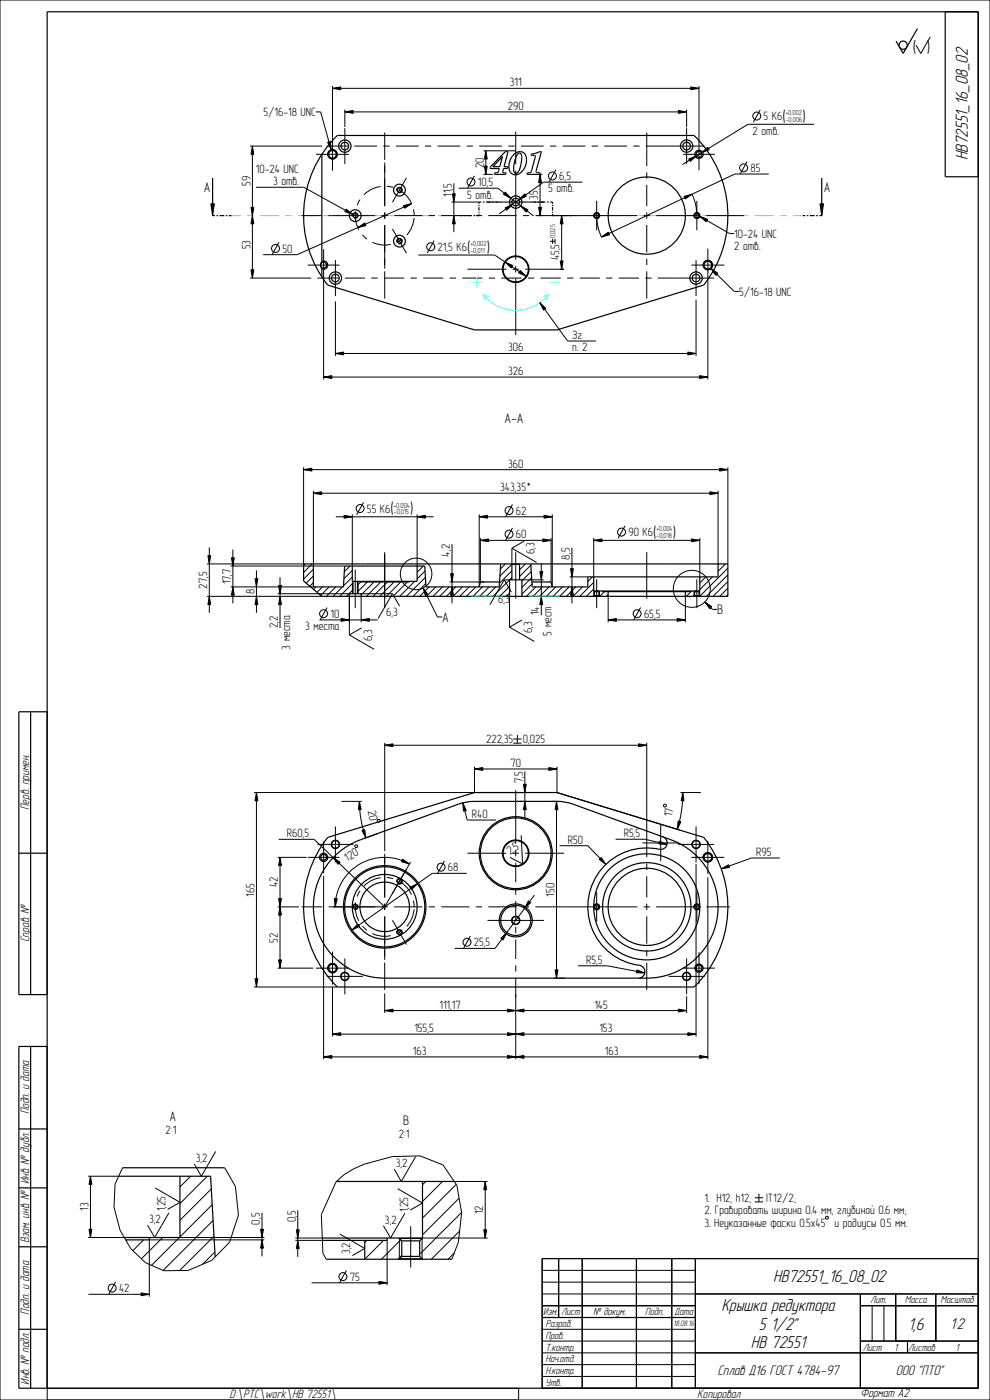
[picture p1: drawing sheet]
<svg xmlns="http://www.w3.org/2000/svg" width="420mm" height="594mm" viewBox="0 0 420 594" stroke-linecap="round" stroke-linejoin="round" font-family="sans-serif">
<g fill="#000">
<path d="M146.3 47.5l3.5-.6v1.2zM287.8 46.9l3.5 .6-3.5 .6zM107.1 62l.6 3.5h-1.2zM139 60.4l1.1-.4 .4 3.6zM205.5 70.5h1.2l-.6 3.5zM206.1 64l.6 3.5h-1.2zM229.1 74l.6 3.5h-1.2zM292.2 67.5l3.3-1.4-2.7 2.4zM297.6 64.8l2.7-2.3 .6 1zM89.4 86.5h1.5l-.7 5zM107.1 91.5l.6 3.5h-1.2zM106.5 88h1.2l-.6 3.5z"/>
<path d="M146.9 88.7l2.7 2.2-3.3-1.1zM151.8 96.6l2.9-2 .5 1.1zM171.2 87.3l3.4-.9-2.9 2zM191.9 82.2h1.2l-.6 3.5zM192.5 91.5l.6 3.5h-1.2zM214.3 81.5l2.4 2.6-3.1-1.7zM214.3 88.2l3.2-1.5-2.5 2.5zM222.6 82.3l.7 .9-3.2 1.6zM220.9 87.3l3.1 1.7-.7 1zM228.5 88h1.2l-.6 3.5zM238.3 91.5l.6 3.5h-1.2zM290.2 83.4l3.4-1-2.9 2z"/>
<path d="M296.8 91.8l3.4 1.2-.6 1.1zM347.9 86.5h1.5l-.8 5zM106.5 114.5h1.2l-.6 3.5zM214.3 111.2l3.3 1.5-.7 1zM220.7 114.8l2.5 2.4-3.2-1.4zM237.7 110.7h1.2l-.6 3.5zM255.2 100.6l2.9-2.1 .5 1.1zM301.6 114l3 2-.9 .8zM142.3 150l3.5-.6v1.2zM291.8 149.4l3.5 .6-3.5 .6zM128.8 199.3l3.5-.6v1.2zM305.3 198.7l3.5 .6-3.5 .6z"/>
<path d="M133 209.3l3.5-.6v1.2zM146 218.7l3.5 .6-3.5 .6zM177 219.3l3.5-.6v1.2zM203.3 219.3l3.5-.6v1.2zM230.8 218.7l3.5 .6-3.5 .6zM301.1 208.7l3.5 .6-3.5 .6zM88.2 235.8h1.2l-.6 3.5zM203.8 229.3l3.5-.6v1.2zM230.3 228.7l3.5 .6-3.5 .6zM251.9 229.3l3.5-.6v1.2zM293.4 228.7l3.5 .6-3.5 .6zM88.8 253l.6 3.5h-1.2z"/>
<path d="M98.8 249l.6 3.5h-1.2zM98.2 236.7h1.2l-.6 3.5zM108.8 253l.6 3.5h-1.2zM108.2 245.5h1.2l-.6 3.5zM118.2 248.4h1.2l-.6 3.5zM118.8 253l.6 3.5h-1.2zM191.8 249l.6 3.5h-1.2zM191.2 243.4h1.2l-.6 3.5zM229 242.5h1.2l-.6 3.5zM229.6 253l.6 3.5h-1.2zM242.6 249l.6 3.5h-1.2zM242 241.3h1.2l-.6 3.5z"/>
<path d="M144.7 262.4l3.5 .6-3.5 .6zM153.2 263l3.5-.6v1.2zM258 263l3.5-.6v1.2zM287.3 262.4l3.5 .6-3.5 .6zM108.8 336.3l.6 3.5h-1.2zM201.3 326.3l3.5-.6v1.2zM222.1 332.8h1.2l-.6 3.5zM232.8 325.7l3.5 .6-3.5 .6zM289.7 336.3l.5 3.5-1.2-.1zM152.5 340l.7 3.5h-1.2zM153.6 352.3l1.1-.3 .5 3.5zM196.3 340.6l1.5 3.3-1.2 .3z"/>
<path d="M222.7 340l.6 3.5h-1.2zM236.1 340l.6 3.5h-1.2zM279.7 356.9l3.3 1.4-3.6-.2zM287.7 348.3l1.1 .4-1.4 3.2zM118.8 363.8l.6 3.5h-1.2zM141.3 363.9l3 1.9-.8 .9zM170.8 364.5l2.9 2.1-3.4-1zM173.9 376.5l3.2-1.5-2.5 2.5zM254.2 364.7l.8-.9 2 3zM306 368.7l3.1-1.8 .4 1.1zM118.8 384.8l.6 3.5h-1.2zM118.2 381.3h1.2l-.6 3.5z"/>
<path d="M141.9 381.2l1.2 .1-.9 3.5zM149.3 394.6l2.5-2.5 .7 .9zM212.4 398.1l2.6-2.5-1.6 3.2zM224.2 382.2l.9 .7-2.5 2.5zM108.2 415.3h1.2l-.6 3.5zM118.2 407.3h1.2l-.6 3.5zM235.5 411.5h1.2l-.6 3.5zM270.2 411.6l3.3 1.2-3.5-.1zM141 438.8l3.5-.6v1.2zM163.2 428.8l3.5-.6v1.2zM215.3 428.2l3.5 .6-3.5 .6zM218.8 438.8l3.5-.6v1.2z"/>
<path d="M218.8 428.8l3.5-.6v1.2zM215.3 438.2l3.5 .6-3.5 .6zM287.8 428.2l3.5 .6-3.5 .6zM291.8 438.2l3.5 .6-3.5 .6zM137.3 448.4l3.5-.6v1.2zM215.3 447.8l3.5 .6-3.5 .6zM218.8 448.4l3.5-.6v1.2zM296.8 447.8l3.5 .6-3.5 .6zM38.4 499.1l.6 3.5h-1.2zM205.8 501.3l.6 3.5h-1.2zM37.8 521.6h1.2l-.6 3.5zM110.6 521.6h1.2l-.6 3.5z"/>
<path d="M111.2 526.1l.6 3.5h-1.2zM125.7 521.8h1.2l-.6 3.5zM126.3 526.3l.6 3.5h-1.2zM205.2 521.8h1.2l-.6 3.5zM59.8 548.6l3.5 .6-3.5 .6zM160.7 543.7l3.5 .6-3.5 .6z"/>
</g>
<g fill="none" stroke="#000" stroke-width=".42">
<path d="M0 0h420v594h-420zM134 47.5h2l4.5 16.1M146.3 47.5l3.5-.6v1.2zM146.3 46.5v7.4M146.3 47.5h145M287.8 46.9l3.5 .6-3.5 .6zM291.3 46.5v7.5M322.5 46.6l-2.9 5.3M345.3 52.7h-28l-27.8 17.1M106.1 62h30.5M107.1 62l.6 3.5h-1.2zM107.1 62v56"/>
<path d="M108.6 79.5h20.3l20.7 11.4M139 60.4l1.1-.4 .4 3.6zM139.1 66a1.98 1.98 0 0 1 1.8-2.5 1.98 1.98 0 0 1 2.1 2.2 1.98 1.98 0 0 1-2.5 1.7M192.5 77.8v20.7M194.6 79.8h16.6l15.2 11.8M201.3 74.6l-2.9 5.2M205.1 74h4M205.1 64h13.7M205.5 70.5h1.2l-.6 3.5zM206.1 64l.6 3.5h-1.2zM206.1 64v10M228.8 74h1.3"/>
<path d="M229.1 74l.6 3.5h-1.2zM229.1 74v17.5M235.8 72l-2.9 5.3M247.1 77.3h-16.5l-18.8 13.4M292.2 67.5l3.3-1.4-2.7 2.4zM297.6 64.8l2.7-2.3 .6 1zM316.9 68.6l-2.9 5.2M326.1 73.8h-14.4l-56.5 26.8a21.2 21.2 0 0 1-2.1-9.2M89.4 86.5h1.5l-.7 5zM106.5 88h1.2l-.6 3.5zM107.1 91.5l.6 3.5h-1.2zM146.9 88.7l2.7 2.2-3.3-1.1z"/>
<path d="M149.5 91.8a1.21 1.21 0 0 1 1.1-1.5 1.21 1.21 0 0 1 1.3 1.3 1.21 1.21 0 0 1-1.5 1M151.8 96.6l2.9-2 .5 1.1zM168.3 81a1.21 1.21 0 0 1 1.1-1.5 1.21 1.21 0 0 1 1.3 1.3 1.21 1.21 0 0 1-1.6 1M171.2 87.3l3.4-.9-2.9 2zM174.6 86.4l-48.5 21.7h-14.5M191.5 85.7h11.6M191.9 82.2h1.2l-.6 3.5zM192.5 91.5l.6 3.5h-1.2zM214.3 88.2l3.2-1.5-2.5 2.5zM214.3 81.5l2.4 2.6-3.1-1.7zM220.9 87.3l3.1 1.7-.7 1zM222.6 82.3l.7 .9-3.2 1.6z"/>
<path d="M228 91.5h2.1M228.5 88h1.2l-.6 3.5zM238.3 91.5l.6 3.5h-1.2zM238.3 91.5v22.7M252 91.8a1.21 1.21 0 0 1 1-1.5 1.21 1.21 0 0 1 1.3 1.3 1.21 1.21 0 0 1-1.5 1M290.2 83.4l3.4-1-2.9 2zM293.6 82.4a21.2 21.2 0 0 1 2 9.3M294.5 91.8a1.21 1.21 0 0 1 1-1.5 1.21 1.21 0 0 1 1.3 1.3 1.21 1.21 0 0 1-1.5 1M296.8 91.8l3.4 1.2-.6 1.1zM296.8 91.8l12.7 7.3h2M347.9 86.5h1.5l-.8 5zM106.1 118h25.9"/>
<path d="M106.5 114.5h1.2l-.6 3.5zM118.3 102.8l-2.9 5.3M168.3 102.6a1.21 1.21 0 0 1 1.1-1.5 1.21 1.21 0 0 1 1.3 1.3 1.21 1.21 0 0 1-1.6 1.1M177.5 108.2h32.4l13.3 9M184.2 102.1l-2.9 5.2M214.3 111.2l3.3 1.5-.7 1zM220.7 114.8l2.5 2.4-3.2-1.4zM233.4 102.4h2.1M234.4 101.3v2.1M235.5 101.3v2.1M237.5 114.2h1.8M237.7 110.7h1.2l-.6 3.5z"/>
<path d="M255.2 100.6l2.9-2.1 .5 1.1zM298.4 113a1.98 1.98 0 0 1 1.7-2.5 1.98 1.98 0 0 1 2.2 2.2 1.98 1.98 0 0 1-2.5 1.7M301.6 114l3 2-.9 .8zM301.6 114l9.9 9.7h2M142.3 127.9v23.1M295.3 127.1v23.9M142.3 150l3.5-.6v1.2zM142.3 150h153M291.8 149.4l3.5 .6-3.5 .6zM128.8 199.3l3.5-.6v1.2zM128.8 198.3v41h-41M128.8 199.3h180"/>
<path d="M305.3 198.7l3.5 .6-3.5 .6zM308.8 198.3v41M133 209.3l3.5-.6v1.2zM133 208.3v31M133 209.3h171.6M142.5 219.3h41.5M146 218.7l3.5 .6-3.5 .6zM149.5 218.3v21.9M154.2 213.1l-2.9 5.3M177 219.3l3.5-.6v1.2zM177 218.3v21.9M203.3 219.3l3.5-.6v1.2z"/>
<path d="M203.3 218.3v30.7M203.3 219.3h31M217.4 214l-2.9 5.3M230.8 218.7l3.5 .6-3.5 .6zM234.3 218.3v30.7M301.1 208.7l3.5 .6-3.5 .6zM304.6 208.3v31M88.2 235.8h1.2l-.6 3.5zM88.8 232.3v27.7M98.2 236.7h1.2l-.6 3.5zM98.8 233.2v22.8M129.6 239.3l-.8 .8"/>
<path d="M132.4 239.3l-3.6 3.6M191.8 230.9v25.1M203.8 229.3l3.5-.6v1.2zM203.8 228.3v18.6M203.8 229.3h30M214.4 239.3l-2.1 2.1M217.2 239.4l-5.1 5M217.4 224l-2.9 5.3M222.9 239.3l-2.5 2.5M225.2 239.8l-4.8 4.8M229.6 239v22M230.3 228.7l3.5 .6-3.5 .6z"/>
<path d="M233.8 228.3v18.6M242.6 232.4v23.6M251.9 229.3l3.5-.6v1.2zM251.9 228.3v16.5M251.9 229.3h45M265.1 223.1l-2.9 5.3M293.4 228.7l3.5 .6-3.5 .6zM296.9 228.3v16.5M304.9 239.3l-.3 .3M307.8 239.3l-3.2 3.1M87.8 253h48.7M88.8 253l.6 3.5h-1.2z"/>
<path d="M97.8 249h35.2M97.8 240.2h48.4M98.8 249l.6 3.5h-1.2zM108.2 245.5h1.2l-.6 3.5zM108.8 253l.6 3.5h-1.2zM108.8 242v18M117.8 251.9h30.4M118.2 248.4h1.2l-.6 3.5zM118.8 253l.6 3.5h-1.2zM118.8 244.9v21.5M133 241.5l-4.2 4.2M133 244.4l-3.1 3"/>
<path d="M133 247.2l-1.6 1.5M134 249l-1 1M136.8 249l-2.3 2.3M138.7 257.8l-2.9 5.2M139.6 249l-3.6 3.6M142.5 249l-4 4M145.3 249l-4 4M148.2 253v11M148.5 240.2l-2.4 2.4M149.5 242l-3.6 3.6M149.5 244.8l-3.8 3.8M149.5 246.7v5.2"/>
<path d="M149.8 247.4l-5.7 5.6M149.8 250.2l-2.9 2.8M151.9 246.7v5.2M153 246.9l-1.3 1.4M153.2 253v11M155.9 246.9l-4.2 4.2M158.7 246.9l-5.5 5.5M161.5 246.9l-6.1 6.1M164.4 246.9l-6.1 6.1M167.2 246.9l-6.1 6.1M170 246.9l-6.1 6.1M172.8 246.9l-6.1 6.1"/>
<path d="M175.9 246.7l-6.3 6.3M179.6 240.2l-2.6 2.6M180.3 242.3l-3.3 3.3M180.5 244.9l-8.1 8.1M180.6 247.6l-5.4 5.4M182.1 249l-4 4M184.9 249l-4 4M187.7 249l-4 4M190.5 249l-4 4M190.8 246.9h14.6M191.2 243.4h1.2l-.6 3.5zM191.8 249l.6 3.5h-1.2z"/>
<path d="M193.4 249l-4 4M196.2 249l-4 4M199 249l-4 4M201.9 249l-4 4M204.7 249l-4 4M207.5 249l-4 4M210.3 249l-4 4M216.2 248.8l-4.2 4.2M216.2 251.7l-1.4 1.3M217.2 242.2l-5.3 5.3M217.2 245l-8 8M221.4 246h9.2"/>
<path d="M225.4 242.5l-4 3.9M225.5 245.1l-4.1 4.2M225.7 247.8l-4.3 4.3M227.3 249l-4 4M229 242.5h1.2l-.6 3.5zM229.6 253l.6 3.5h-1.2zM230.1 249l-4 4M233 249l-4 4M235.8 249l-4 4M238.6 249l-4 4M241.5 249l-4 4M241.6 244.8h7.8"/>
<path d="M242 241.3h1.2l-.6 3.5zM242.6 249l.6 3.5h-1.2zM244.3 249l-4 4M247.1 249l-4 4M251.4 244.8l-2 1.9M251.9 247.1l-6 5.9M251.9 249.9l-3.1 3.1M251.9 250.8v2.2M252.2 252.4l-.6 .6M254.3 250.8v2.2M256.4 251l-2 2M258 252.3l-.7 .7"/>
<path d="M258 253v11M271.8 257.8l-3 5.2M290.8 253v11M293.4 250.8l-2.2 2.2M294.4 250.8v2.2M294.7 252.4l-.7 .6M299.4 244.8l-2.5 2.5M302.3 244.8l-5.4 5.4M308.8 241.1l-11.9 11.9-.1-2.2M308.8 243.9l-9.1 9.1M308.8 246.7l-6.3 6.3M308.8 249.6l-3.5 3.4"/>
<path d="M308.8 252.4l-.6 .6M135.5 263h24.7M144.7 262.4l3.5 .6-3.5 .6zM153.2 263l3.5-.6v1.2zM258 263l3.5-.6v1.2zM258 263h32.8M287.3 262.4l3.5 .6-3.5 .6zM107.8 336.3h115.9M108.8 336.3l.6 3.5h-1.2zM108.8 336.3v82.5M201.3 326.3l3.5-.6v1.2zM201.3 325.3v11"/>
<path d="M201.3 326.3h35M222.1 332.8h1.2l-.6 3.5zM222.7 327.3v19.7M232.8 325.7l3.5 .6-3.5 .6zM236.3 325.3v11l52 15.9M288.7 336.3h8.7M289.7 336.3l.5 3.5-1.2-.1zM289.7 336.3l-.6 7.9-1.7 7.7M118.2 356.1h15l30 28.7M144.9 340h8.6M150.6 358.7l.9-.2 .2 .9-.9 .2zM152.5 340l.7 3.5h-1.2z"/>
<path d="M152.5 340l.7 7.9 2 7.6M153.6 352.3l1.1-.3 .5 3.5zM160.2 347.7l1 .2-.2 .9-.9-.2zM160.5 353.6l-6.2 2.2M196.3 340.6l1.5 3.3-1.2 .3zM196.3 340.6l1.9 7.3h12.3M219.5 340h4.2M222.7 340l.6 3.5h-1.2zM234.2 340h2.9M236.1 340l.6 3.5h-1.2zM236.1 340v75M237.4 358.8h12l7.6 8"/>
<path d="M261.2 356.1h12.5l9.3 2.2M279.7 356.9l3.3 1.4-3.6-.2zM281.5 341.4l1-.1 .1 .9-.9 .1zM287.7 348.3l1.1 .4-1.4 3.2zM117.8 363.8h12.2M118.8 363.8l.6 3.5h-1.2zM118.8 363.8v47M137.3 371.6v77.8M141.3 363.9l3 1.9-.8 .9zM168.3 374.3a1.21 1.21 0 0 1 1.1-1.6 1.21 1.21 0 0 1 1.3 1.3 1.21 1.21 0 0 1-1.6 1.1M170.8 364.5l2.9 2.1-3.4-1zM173.7 366.6a21 21 0 0 0-31.5 18.2"/>
<path d="M173.9 376.5l3.2-1.5-2.5 2.5zM174.2 365.7l-10.9 19M188.6 365.3l-2.9 5.2M198 370.5h-14.6l-34.1 24.1M226.7 379.8l-16.7 22.6h-17.1M254.2 364.7l.8-.9 2 3zM295.3 366.5v73.3M298.4 364.3a1.98 1.98 0 0 1 1.7-2.5 1.98 1.98 0 0 1 2.2 2.1 1.98 1.98 0 0 1-2.5 1.8M300.3 372.2v77.2M306 368.7l3.1-1.8 .4 1.1zM330.8 364h-12l-12.8 4.7M117.8 384.8h9"/>
<path d="M118.2 381.3h1.2l-.6 3.5zM118.8 384.8l.6 3.5h-1.2zM141.2 384.8h21.9M141.9 381.2l1.2 .1-.9 3.5zM149.3 394.6l2.5-2.5 .7 .9zM149.5 385.1a1.21 1.21 0 0 1 1.1-1.5 1.21 1.21 0 0 1 1.3 1.3 1.21 1.21 0 0 1-1.5 1M168.3 395.9a1.21 1.21 0 0 1 1.1-1.5 1.21 1.21 0 0 1 1.3 1.3 1.21 1.21 0 0 1-1.6 1.1M199.6 397.1l-2.9 5.3M212.4 398.1l2.6-2.5-1.6 3.2zM224.2 382.2l.9 .7-2.5 2.5zM252 385.1a1.21 1.21 0 0 1 1-1.5 1.21 1.21 0 0 1 1.3 1.3 1.21 1.21 0 0 1-1.5 1M294.5 385.1a1.21 1.21 0 0 1 1-1.5 1.21 1.21 0 0 1 1.3 1.3 1.21 1.21 0 0 1-1.5 1"/>
<path d="M107.8 418.8h35.3M108.2 415.3h1.2l-.6 3.5zM117.8 410.8h15.1M118.2 407.3h1.2l-.6 3.5zM139.1 411.3a1.98 1.98 0 0 1 1.8-2.5 1.98 1.98 0 0 1 2.1 2.1 1.98 1.98 0 0 1-2.5 1.8M141 418.8v21M235.1 415h4.5M235.5 411.5h1.2l-.6 3.5zM245.2 409.8h12.5l15.8 3M270.2 411.6l3.3 1.2-3.5-.1zM141 438.8l3.5-.6v1.2zM141 438.8h154.3"/>
<path d="M163.2 428.8l3.5-.6v1.2zM163.2 421.5v8.3M163.2 428.8h128.1M215.3 428.2l3.5 .6-3.5 .6zM215.3 438.2l3.5 .6-3.5 .6zM218.8 438.8l3.5-.6v1.2zM218.8 428.8l3.5-.6v1.2zM218.8 421.8v27.6M287.8 428.2l3.5 .6-3.5 .6zM291.3 422.7v7.1M291.8 438.2l3.5 .6-3.5 .6zM137.3 448.4l3.5-.6v1.2z"/>
<path d="M137.3 448.4h163M215.3 447.8l3.5 .6-3.5 .6zM218.8 448.4l3.5-.6v1.2zM296.8 447.8l3.5 .6-3.5 .6zM37.4 499.1h12.9M38.4 499.1l.6 3.5h-1.2zM38.4 499.1v26M52 495.5l-3.2 6.9-.4 9.7 2.5 9.9 4.6 7.8 6.3 6 7.7 3.4 10.4-.2 9.9-4.2 7.6-7.7 3.8-11.5-1.3-12.2-4.6-7.9M80.9 499.1l-4.6 4.5M87.9 499.1l-11.6 11.6M89.6 504.4l-13.3 13.3M90 511.1l-13.7 13.7"/>
<path d="M90.4 517.8l-21.2 21.2M111.2 514.6v18.5M126.3 513.5v19.8M180.7 501.3l-1.5 1.4M187.7 501.3l-8.5 8.5M192.7 501.3h14.1M193.6 502.5l-14.4 14.3M194.8 508.4l-15.6 15.5M195.8 514.4l-17.8 17.8M205.8 501.3l.6 3.5h-1.2zM205.8 501.3v24M37.4 525.1h15.3"/>
<path d="M37.8 521.6h1.2l-.6 3.5zM53.9 526.1l-.4 .3M60.9 526.1l-4.5 4.5M69 525.1l-9 9M76.1 525.1l-11.8 11.8M76.3 525.1h35.9M90.8 524.5l-14.6 14.6M91.2 531.2l-5.3 5.2M110.6 521.6h1.2l-.6 3.5zM111.2 526.1l.6 3.5h-1.2zM112.2 526.1h-48.9v24.1M125.3 526.3h11.5"/>
<path d="M125.3 525.3h11.4M125.7 521.8h1.2l-.6 3.5zM126.3 526.3l.6 3.5h-1.2zM138.4 534.3l-1.4-2.6-.7-16.4 6.2-13.8 3.5-3.1 4-2.5 4.6-2 11.8-3.2 11.8-.3 9.7 3.9 5.9 8.6 2 11.6-1.3 12.5-2.8 7.3M146.9 539l-2.9 5.3M155.7 526.3l-1 .9M162.7 526.3l-8 8M164.2 526.3v19M169.4 525.5v8.6M170 526.1l-8.2 8.2M170.4 532.7l-1.5 1.6M179.1 525.5v8.6"/>
<path d="M179.2 525.3h27.6M192.7 531.7l-2.6 2.6M195 522.3l-12 12M205.2 521.8h1.2l-.6 3.5zM230 534h185v55h-185zM230 539h65M237 534v25M247 534v55M270 534v55M285 534v55M295 534v55M37.5 549.2h25.8"/>
<path d="M49 543.9l-2.9 5.3M59.8 548.6l3.5 .6-3.5 .6zM132.2 544.3h32M160.7 543.7l3.5 .6-3.5 .6zM230 544h65M230 549h185M230 554h65M230 559h65M365 554h50M365 549v40M370 554v15M375 554v15"/>
<path d="M380 549v20M397 549v20M230 564h65M230 569h65M230 574h185M230 579h65M365 569h50M385 569v5M230 584h65"/>
<circle cx="321" cy="49.2" r="1.72"/>
<circle cx="199.8" cy="77.2" r="1.72"/>
<circle cx="234.3" cy="74.7" r="1.72"/>
<circle cx="315.4" cy="71.2" r="1.72"/>
<circle cx="116.9" cy="105.4" r="1.72"/>
<circle cx="182.7" cy="104.7" r="1.72"/>
<circle cx="152.7" cy="215.8" r="1.72"/>
<circle cx="215.9" cy="216.6" r="1.72"/>
<circle cx="215.9" cy="226.6" r="1.72"/>
<circle cx="263.6" cy="225.8" r="1.72"/>
<circle cx="176.5" cy="243.5" r="6.7"/>
<circle cx="293.5" cy="249.8" r="7.8"/>
<circle cx="137.3" cy="260.4" r="1.72"/>
<circle cx="270.3" cy="260.4" r="1.72"/>
<circle cx="187.1" cy="367.9" r="1.72"/>
<circle cx="198.1" cy="399.8" r="1.72"/>
<circle cx="47.5" cy="546.5" r="1.72"/>
<circle cx="145.5" cy="541.7" r="1.72"/>
</g>
<g fill="none" stroke="#000" stroke-width=".51">
<path d="M401 5v70h14M143.1 57.5a47.5 47.5 0 0 0-4.1 63.4M90.2 75.5v16h1M136.5 65.5v45.4M213.2 66.4l-1.2 4.3h-2.9zM214.7 73.4h.1M215.5 70.7h-1.7l1.7-6.3-.9-.1-6.7 6.6 .2 .6h3.7l-.5 1.5-1.4 .3-.1 .7h4.6l.3-.6M215.5 70.7v.1M215.5 70.8l-.2 .7h-1.7l-.3 1.1a.6 .6 0 0 0 .2 .7 .6 .6 0 0 0 .8 0l.4 .1M218.1 65.5a3 3 0 0 1 3.8-.9 3 3 0 0 1 1.5 3.6 5.5 5.5 0 0 1-5.5 5.9 4.5 4.5 0 0 1-1.4-6.4zM219.7 65.3a1.08 1.08 0 0 1 1.4-.1 1.08 1.08 0 0 1 .3 1.4l-.4 3.2a3.8 3.8 0 0 1-2.1 3.7 1.53 1.53 0 0 1-1-2.2l.1-1.2a9.9 9.9 0 0 1 1.7-4.8zM223.5 73.9l.1 .1"/>
<path d="M229.1 73.4l-1.4-.2-.3-.5 2.1-8.4-4 1-.1 .6 1.5 .1 .1 .7-1.7 6.2-.3 .3-1.3 .1-.2 .6M229.1 73.4h.1M229.1 73.4l-.2 .6h-5.3M348.6 75.5v16h-1M91.9 91.5h.6M93.2 91.5h2M95.9 91.5h.6M97.2 91.5h1M195.2 91.5h1M196.9 91.5h.6M198.2 91.5h2M200.9 91.5h.6"/>
<path d="M203.2 90.8v.7h-1M203.2 86.9v.5M203.2 87.9v1.4M203.2 89.8v.5M204.2 85.7h-1v.7M204.9 85.7h.6M206.2 85.7h2M208.9 85.7h.6M210.2 85.7h1M226.4 85.7h1M228.1 85.7h.6M229.4 85.7h2"/>
<path d="M232.1 85.7h.6M233.4 85.7h1v.7M234.4 90.8v.7h1M234.4 86.9v.5M234.4 87.9v1.4M234.4 89.8v.5M236.1 91.5h.6M237.4 91.5h2M239.4 91.5h.1M240.1 91.5h.6M241.4 91.5h1M340.6 91.5h1"/>
<path d="M342.3 91.5h.6M343.6 91.5h2M346.3 91.5h.6M136.5 110.9a1.75 1.75 0 0 1 2.5 1.6 1.75 1.75 0 0 1-2.5 1.6M136.5 110.9l-.5 1.6 .5 1.6M136.5 114.1v3.4M133 239.3v9.7h12.7l.5-8.8h34l.5 8.8h31.1l.6-9.7h12.8l.6 9.7h23.6v-4.2h55.2v-5.5M152.9 239.3h-24.1v7.2l7.7 6.5h172.3v-13.7h-24.1M217 239.3l.2 .1M217.2 239.4v6.6M217.2 239.4h3.2M220.4 239.4v6.6"/>
<path d="M220.5 239.3l-.1 .1M148.2 253v-1.1h5v1.1M149.5 240.2v6.5h27.5v-6.5M149.8 246.7v5.2M151.7 246.7v5.2M152.7 246.7v.2h21v-.2M203.8 246.9l-.5 2.1M216.2 253v-7h5.2v7M233.8 246.9l.5 2.1M251.9 250.8h45M251.9 250.8l.3 .3M251.9 244.8v6"/>
<path d="M251.9 253h2.4M251.9 250.8h2.4M252.2 252.7h1.9M252.2 251.1h1.9M252.2 252.7l-.3 .3M252.2 251.1v1.6M254.1 252.7l.3 .3M254.1 251.1v1.6M254.4 250.8l-.3 .3M255.6 250.8v.2h37.5v-.2M258 251v2M290.8 251v2"/>
<path d="M294.4 250.8l.3 .3M294.4 253h2.4M294.4 250.8h2.4M294.7 252.7h1.9M294.7 251.1h1.9M294.7 252.7l-.3 .3M294.7 251.1v1.6M296.6 252.7l.3 .3M296.6 251.1v1.6M296.9 250.8l-.3 .3M296.9 244.8v6M13 302v120"/>
<path d="M20 302h-12v120h12M8 362h12M13 444v145M20 444h-12v145h407v-584h-395v584M8 479h12M50.3 499.1h39l2 34.2M52 495.5h43.3M76.3 499.1v26h-23.6M8 504h12M142.8 501.3h49.9M179.2 501.3v24M8 529h12"/>
<path d="M63.3 525.1v1h-10M136.7 525.3h42.5M138.4 534.3h53.3M154.7 526.3v8M164.2 525.3v1h-27.4M169.2 525.3l1.2 1.2M169.4 534.1h9.7M169.4 525.5h9.7M170.4 533.1h7.6M170.4 526.5h7.6M170.4 526.5v6.6M170.4 533.1l-1.2 1.2"/>
<path d="M178 533.1l1.2 1.2M178 526.5v6.6M179.2 525.3l-1.2 1.2M237 534v25M247 534v55M270 534v55M285 534v55M295 534v55M415 534h-185v55M230 554h65M230 559h65M295 549h120"/>
<path d="M365 554h50M365 549v40M380 549v20M397 549v20M8 564h12M295 574h120M365 569h50M385 569v5"/>
<circle cx="218.8" cy="85.7" r="2.63"/>
<circle cx="218.8" cy="85.7" r="1.63"/>
<circle cx="274.4" cy="91.5" r="16.4"/>
<circle cx="218.8" cy="114.2" r="5.6"/>
<circle cx="218.8" cy="114.2" r="5.4"/>
<circle cx="218.8" cy="362" r="5.6"/>
<circle cx="218.8" cy="362" r="5.4"/>
<circle cx="218.8" cy="390.5" r="1.75"/>
<circle cx="218.8" cy="390.5" r="1.63"/>
<circle cx="274.4" cy="384.8" r="22.5"/>
<circle cx="274.4" cy="384.8" r="18.8"/>
<circle cx="274.4" cy="384.8" r="16.4"/>
</g>
<g fill="none" stroke="#b5b5b5" stroke-width=".42">
<path d="M98.2 91.5h4M104.9 91.5h2.7M110.3 91.5h8.1M121.1 91.5h2.7M126.5 91.5h8.1M137.3 91.5h2.7M142.6 91.5h8.1M153.4 91.5h2.7M158.8 91.5h8.1M169.6 91.5h2.7M175 91.5h8.1M185.8 91.5h2.7"/>
<path d="M191.1 91.5h4.1M211.2 85.7h1.9M214.4 85.7h1.2M216.9 85.7h3.8M222 85.7h1.2M224.5 85.7h1.9M242.4 91.5h4.1M249.2 91.5h2.8M254.7 91.5h8.2M265.6 91.5h2.7M271 91.5h8.2M282 91.5h2.7"/>
<path d="M287.4 91.5h8.2M298.3 91.5h2.8M303.8 91.5h8.2M314.7 91.5h2.7M320.2 91.5h8.1M331.1 91.5h2.7M336.5 91.5h4.1"/>
</g>
<!-- layer: AXES -->
<g fill="none" stroke="#000" stroke-width=".42">
<path d="M141 58.5v14M146.3 54.4v15.2M163.2 56.2v11.6M218.8 55.9v13.8M274.4 56.2v14.3M291.3 54.4v15.2M296.5 58.7v13.5M134 65.5h14M138.7 62h8.9M150.3 62h9.7M162.6 62h2.7M163.2 69v18.5"/>
<path d="M168 62h9.6M172.4 75.5l-5.9 10.3M180.3 62h2.7M185.7 62h9.6M198 62h2.7M203.3 62h9.7M215.7 62h2.6M218.8 72.4v37.8M221 62h9.6M233.3 62h2.7M238.7 62h9.6M251 62h2.7"/>
<path d="M256.3 62h9.7M268.7 62h2.6M274 62h24.9M274.4 73.1v2.7M274.4 78.5v9M289.8 65.5h13.5M128 91.5h8.7M139.4 91.5h19.8M161.9 91.5h2.6M163.2 90.1v2.7M163.2 95.5v18.5M166.5 97.2l5.9 10.3"/>
<path d="M167.2 91.5h12M181.9 91.5h2.6M187.2 91.5h12M201.8 91.5h2.7M206.8 85.7h24M207.2 91.5h11.9M221.8 91.5h2.7M227.2 91.5h43.2M253.1 85.2v12.5M273 91.5h2.7M274.4 90.1v2.7M274.4 95.5v11.6"/>
<path d="M278.4 91.5h18.6M295.6 85.2v12.5M299.6 91.5h16M130.5 112.5h13.5M134.7 118h8.9M137.3 105.7v13.5M142.3 110.4v15.2M146.3 118h8.6M157.6 118h2.6M162.9 118h8.6M163.2 115.1v11.6M174.2 118h2.6"/>
<path d="M179.5 118h8.6M190.8 118h2.6M196.1 118h8.6M198.3 114.2h16.5M207.4 118h2.6M212.7 118h8.6M217.5 114.2h2.6M218.8 112.9v2.7M218.8 118.2v24M222.8 114.2h16.5M223.9 118h2.7M229.3 118h8.6"/>
<path d="M240.5 118h2.7M245.9 118h8.6M257.1 118h2.7M262.5 118h8.6M273.7 118h2.7M274.4 109.8v2.6M274.4 115.1v11.6M279.1 118h23.8M293.3 112.5h14M295.3 110.4v15.2M300.3 105.5v14M163.2 234.3v23.7"/>
<path d="M218.8 234.3v19.7M274.4 234.3v19.7M150.7 241.7v16.3M253.1 245.8v12.2M295.6 245.8v12.2M218.8 335.3v22.7M134.7 358.3h15.2M137.3 357v13.5M142.3 350.6v15.3M163.2 349.5v11.6M272.5 357.7h15.5M274.4 349.5v14.2"/>
<path d="M280.3 349.9v15.5M287.7 358.3h15.2M295.3 350.6v15.3M300.3 356.8v14M130.5 363.8h13.5M163.2 362.3v18.5M172.4 368.8l-5.9 10.3M198.3 362h16.5M217.5 362h2.6M218.8 360.7v2.7M218.8 366v8.3M218.8 377v2.6"/>
<path d="M222.8 362h16.5M253.1 378.5v12.5M274.4 366.4v2.7M274.4 371.8v9M293.3 363.8h14M295.6 378.5v12.5M128 384.8h8.7M139.4 384.8h19.8M161.9 384.8h2.6M163.2 383.4v2.7M163.2 388.8v18.5M166.5 390.4l5.9 10.3"/>
<path d="M167.2 384.8h12M181.9 384.8h2.6M187.2 384.8h12M201.8 384.8h2.7M206.8 390.5h24M207.2 384.8h11.9M218.8 382.3v8.3M218.8 393.2v2.7M218.8 398.6v8.3M221.8 384.8h2.7M227.2 384.8h43.2M273 384.8h2.7"/>
<path d="M274.4 383.4v2.7M274.4 388.8v11.6M278.4 384.8h18.6M299.6 384.8h10M134 410.8h14M138.7 414.3h15.2M141 403.8v14M146.3 406.6v15.3M163.2 408.4v11.6M218.8 409.5v2.7M218.8 414.9v8.2M274.4 403.1v2.6"/>
<path d="M274.4 408.4v11.6M283.7 414.3h15.2M289.8 410.8h13.5M291.3 406.6v15.3M296.5 404v13.5M174.2 520.3v17.5"/>
</g>
<g fill="none" stroke="#000" stroke-width=".51">
<path d="M143.1 57.5h151.4a47.5 47.5 0 0 1 4 63.4l-62.2 19.1h-35l-62.3-19.1M152.9 239.3h59.5M225.2 239.3h59.5M203.8 246.9h8.1M225.7 246.9h8.1M139 355.3l62.3-19h35l62.2 19a47.5 47.5 0 0 1-4 63.5h-151.4a47.5 47.5 0 0 1-4.1-63.5zM281.2 355.1a2.75 2.75 0 0 1 1.7 3.3 2.75 2.75 0 0 1-3.2 1.9 25 25 0 0 0-30 20.5 25 25 0 0 0 22.1 28.9 2.75 2.75 0 0 1 1.8 2.9 2.75 2.75 0 0 1-2.4 2.4M142.5 362.7l4.8-3.7 5.6-2.7 41.5-15.1 2.5-.7 3.5-.5h36l3.4 .3 3.4 .9 41.5 15.1a30.2 30.2 0 0 1 19.5 33.7 30.2 30.2 0 0 1-29.8 25h-111.2a30.3 30.3 0 0 1-28.1-19.1 30.3 30.3 0 0 1 7.4-33.2z"/>
<circle cx="141" cy="65.5" r="2"/>
<circle cx="141" cy="65.5" r="1.63"/>
<circle cx="146.3" cy="62" r="2.63"/>
<circle cx="146.3" cy="62" r="1.63"/>
<circle cx="291.3" cy="62" r="2.63"/>
<circle cx="291.3" cy="62" r="1.63"/>
<circle cx="296.5" cy="65.5" r="1.75"/>
<circle cx="296.5" cy="65.5" r="1.25"/>
<circle cx="150.7" cy="91.5" r="2.5"/>
<circle cx="150.7" cy="91.5" r=".95"/>
<circle cx="169.5" cy="80.7" r="2.5"/>
<circle cx="169.5" cy="80.7" r=".95"/>
<circle cx="253.1" cy="91.5" r="1.25"/>
<circle cx="253.1" cy="91.5" r=".95"/>
<circle cx="295.6" cy="91.5" r="1.25"/>
<circle cx="295.6" cy="91.5" r=".95"/>
<circle cx="137.3" cy="112.5" r="1.25"/>
<circle cx="142.3" cy="118" r="2.63"/>
<circle cx="142.3" cy="118" r="1.63"/>
<circle cx="169.5" cy="102.3" r="2.5"/>
<circle cx="169.5" cy="102.3" r=".95"/>
<circle cx="295.3" cy="118" r="2.63"/>
<circle cx="295.3" cy="118" r="1.63"/>
<circle cx="300.3" cy="112.5" r="2"/>
<circle cx="300.3" cy="112.5" r="1.63"/>
<circle cx="142.3" cy="358.3" r="1.75"/>
<circle cx="142.3" cy="358.3" r="1.63"/>
<circle cx="295.3" cy="358.3" r="1.75"/>
<circle cx="295.3" cy="358.3" r="1.63"/>
<circle cx="137.3" cy="363.8" r="1.75"/>
<circle cx="137.3" cy="363.8" r="1.25"/>
<circle cx="169.5" cy="373.9" r=".95"/>
<circle cx="218.8" cy="362" r="15.5"/>
<circle cx="218.8" cy="362" r="15"/>
<circle cx="300.3" cy="363.8" r="2"/>
<circle cx="300.3" cy="363.8" r="1.63"/>
<circle cx="150.7" cy="384.8" r=".95"/>
<circle cx="163.2" cy="384.8" r="17.5"/>
<circle cx="163.2" cy="384.8" r="17"/>
<circle cx="163.2" cy="384.8" r="13.8"/>
<circle cx="163.2" cy="384.8" r="10.5"/>
<circle cx="169.5" cy="395.6" r=".95"/>
<circle cx="218.8" cy="390.5" r="7"/>
<circle cx="218.8" cy="390.5" r="6.4"/>
<circle cx="253.1" cy="384.8" r="1.25"/>
<circle cx="253.1" cy="384.8" r=".95"/>
<circle cx="295.6" cy="384.8" r="1.25"/>
<circle cx="295.6" cy="384.8" r=".95"/>
<circle cx="141" cy="410.8" r="2"/>
<circle cx="141" cy="410.8" r="1.63"/>
<circle cx="146.3" cy="414.3" r="1.75"/>
<circle cx="146.3" cy="414.3" r="1.63"/>
<circle cx="291.3" cy="414.3" r="1.75"/>
<circle cx="291.3" cy="414.3" r="1.63"/>
<circle cx="296.5" cy="410.8" r="1.75"/>
<circle cx="296.5" cy="410.8" r="1.25"/>
</g>
<path d="M175.7 91.5a12.5 12.5 0 0 0-18.3-11.1 12.5 12.5 0 0 0-1.3 21.4 12.5 12.5 0 0 0 19.5-8.9l.1-1.4M175.7 384.8a12.5 12.5 0 0 0-18.3-11.1 12.5 12.5 0 0 0-1.3 21.4 12.5 12.5 0 0 0 19.5-8.9l.1-1.4" fill="none" stroke="#000" stroke-width=".42" stroke-dasharray="2.7 2.7 8 2.7" stroke-linecap="butt"/>
<!-- layer: COSMETICS -->
<path d="M200 119.9h4.5M202.2 117.6v4.5M233.1 119.9h4.5M204.9 124.9a17.5 17.5 0 0 0 27.8 0M204.9 124.9l2.3 1M204.9 124.9l.9 2.3M232.7 124.9l-.9 2.3M232.7 124.9l-2.3 1M200 253h4.5M204.9 253h8.3M224.4 253h8.3M233.1 253h4.5" fill="none" stroke="#0ff" stroke-width=".42"/>
<!-- layer: DETAILS -->
<g fill="none" stroke="#000" stroke-width=".42">
<path d="M394.7 15.7l-4.1 7-2-3.5M217.2 232.6l10.5 6.1M217.2 232.6v6.8M222.4 229.6l-5.2 3M148.2 253v16.4M153.2 251.9h13.3M166.5 251.9l-6.1 10.5M166.5 251.9l3 5.2M179.5 249.5l2.1 2.9-1.1 .5zM179.5 249.5l6.1 12.3h2M213.9 246l-6 10.5M213.9 246l3 5.2"/>
<path d="M213.9 246h2.3M216.2 253v13.1M299 255.4l2.9 2-.8 .9zM299 255.4l3.2 3.2h2M148.2 269.4l10.5 6.1M153.4 266.4l-5.2 3M216.2 266.1l10.5 6.1M221.4 263.1l-5.2 3M221.1 354.4l.6 12.1-5.4-2.7M91.5 488.6l-6.1 10.5-3-5.3M176.3 490.8l-6 10.5-3.1-5.2M65.8 504.1l10.5 6-5.2 3"/>
<path d="M71.7 514.6l-6.1 10.5-3-5.3M168.7 504.4l10.5 6-5.2 3M171.8 514.8l-6.1 10.5-3-5.2M320.2 508.2h3.5M320.2 509.9h3.5M322 506.4v3.5M350.2 516.4l.9-.3 .3 .8-.9 .3zM144.2 523.6l10.5 6.1-5.2 3"/>
</g>
<path d="M179.5 249.5l2.1 2.9-1.1 .5zM299 255.4l2.9 2-.8 .9z" fill="#000"/>
<g fill="none" stroke="#000" stroke-width=".51">
<path d="M389.2 12.2l-6 10.5-3.1-5.3"/>
<circle cx="383.2" cy="19.2" r="1.74"/>
</g>
<!-- layer: DRAFT_DIMS -->
<path d="M141 37.5l3.5-.6v1.2zM293 36.9l3.5 .6-3.5 .6zM229 128.4l2.6 2.5-1 .7zM137.3 160l3.5-.6v1.2zM296.8 159.4l3.5 .6-3.5 .6zM163.2 316.2l3.5-.6v1.2zM270.9 315.6l3.5 .6-3.5 .6z" fill="#000"/>
<g fill="none" stroke="#000" stroke-width=".42">
<path d="M141 37.5l3.5-.6v1.2zM141 36.5v22M141 37.5h155.5M293 36.9l3.5 .6-3.5 .6zM296.5 36.5v22.2M137.3 119.2v41.8M300.3 119.5v41.5M229 128.4l2.6 2.5-1 .7zM229 128.4l11.8 16.3h12M137.3 160l3.5-.6v1.2zM137.3 160h163M296.8 159.4l3.5 .6-3.5 .6z"/>
<path d="M163.2 316.2l3.5-.6v1.2zM163.2 315.2v34.3M163.2 316.2h111.2M217.7 313.6h3.5M217.7 315.3h3.5M219.5 311.8v3.5M270.9 315.6l3.5 .6-3.5 .6zM274.4 315.2v34.3"/>
</g>
<!-- layer: TABLES -->
<path d="M20 589h200v5h-200z" fill="none" stroke="#000" stroke-width=".42"/>
<g font-size="7.6">
<text x="410.6" y="68" transform="rotate(-90 410.6 68)">HB72551_16_08_02</text>
<text x="328" y="544.1">HB72551_16_08_02</text>
<text x="306.1" y="556.3">Крышка редуктора</text>
<text x="322" y="564.1">5 1/2&quot;</text>
<text x="385.3" y="564.1">1,6</text>
<text x="318.6" y="571.9">HB 72551</text>
</g>
<text font-size="7.5" x="387.3" y="22.7">( )</text>
<g font-size="7.2">
<text x="332" y="51.7">(</text>
<text x="340.4" y="51.7">)</text>
<text x="198.2" y="107.2">(</text>
<text x="206.5" y="107.2">)</text>
<text x="165.7" y="218.2">(</text>
<text x="174" y="218.2">)</text>
<text x="277.1" y="228.2">(</text>
<text x="285.4" y="228.2">)</text>
</g>
<text font-size="6.8" x="403.1" y="563.8">1:2</text>
<g font-size="6.1">
<text x="304.4" y="583.6">Сплав Д16 ГОСТ 4784-97</text>
<text x="380" y="583.6">ООО &quot;ПТО&quot;</text>
</g>
<g font-size="5.9">
<text x="86.5" y="81.5">А</text>
<text x="349.5" y="81.5">А</text>
<text x="214.1" y="179.5">А-А</text>
<text x="187.6" y="263.8">A</text>
<text x="304.2" y="260.6">B</text>
<text x="71.9" y="475.6">A</text>
<text x="171.1" y="477.5">B</text>
</g>
<g font-size="5.3">
<text x="12.3" y="343.6" transform="rotate(-90 12.3 343.6)">Перв. примен.</text>
<text x="12.3" y="399.8" transform="rotate(-90 12.3 399.8)">Справ. №</text>
<text x="12.3" y="472.8" transform="rotate(-90 12.3 472.8)">Подп. и дата</text>
<text x="12.3" y="502.5" transform="rotate(-90 12.3 502.5)">Инв. № дубл.</text>
<text x="12.3" y="527.6" transform="rotate(-90 12.3 527.6)">Взам. инв. №</text>
<text x="12.3" y="557.8" transform="rotate(-90 12.3 557.8)">Подп. и дата</text>
<text x="12.3" y="587.5" transform="rotate(-90 12.3 587.5)">Инв. № подл.</text>
<text x="97.4" y="593.3">D:\PTC\work\HB 72551\</text>
<text x="295.8" y="593">Копировал</text>
<text x="365" y="592.9">Формат A2</text>
</g>
<g font-size="5.1">
<text x="216.3" y="36.6">311</text>
<text x="215.4" y="46.6">290</text>
<text x="111.8" y="49.2">5/16-18 UNC</text>
<text x="324" y="51">5 K6</text>
<text x="319.3" y="57.3">2 отв.</text>
<text x="205.2" y="71.2" transform="rotate(-90 205.2 71.2)">20</text>
<text x="108.6" y="73.3">10-24 UNC</text>
<text x="237.3" y="76.4">6,5</text>
<text x="318.4" y="73">85</text>
<text x="106.2" y="78.9" transform="rotate(-90 106.2 78.9)">59</text>
<text x="115.9" y="78.6">3 отв.</text>
<text x="191.7" y="83.5" transform="rotate(-90 191.7 83.5)">11,5</text>
<text x="202.7" y="79">10,5</text>
<text x="232.6" y="81.7">5 отв.</text>
<text x="198.2" y="84.2">5 отв.</text>
<text x="228.2" y="84.7" transform="rotate(-90 228.2 84.7)">35</text>
<text x="311.5" y="100.8">10-24 UNC</text>
<text x="106.2" y="105.7" transform="rotate(-90 106.2 105.7)">53</text>
<text x="119.8" y="107.2">50</text>
<text x="185.6" y="106.5">21,5 K6</text>
<text x="311.5" y="106.1">2 отв.</text>
<text x="237.2" y="110.4" transform="rotate(-90 237.2 110.4)">45,5</text>
<text x="313.5" y="125.4">5/16-18 UNC</text>
<text x="242.8" y="143.8">Зг</text>
<text x="215.5" y="149.1">306</text>
<text x="242.8" y="149.1">п. 2</text>
<text x="215.5" y="159.1">326</text>
<text x="215.5" y="198.4">360</text>
<text x="212.2" y="208.4">343,35*</text>
<text x="155.7" y="217.5">55 K6</text>
<text x="218.9" y="218.4">62</text>
<text x="266.6" y="227.5">90 K6</text>
<text x="218.9" y="228.4">60</text>
<text x="190.9" y="236.1" transform="rotate(-90 190.9 236.1)">4,2</text>
<text x="226.8" y="235.2" transform="rotate(-90 226.8 235.2)">6,3</text>
<text x="241.8" y="237.4" transform="rotate(-90 241.8 237.4)">8,5</text>
<text x="87.9" y="249.8" transform="rotate(-90 87.9 249.8)">27,5</text>
<text x="97.9" y="248" transform="rotate(-90 97.9 248)">17,7</text>
<text x="107.9" y="252.1" transform="rotate(-90 107.9 252.1)">8</text>
<text x="211.3" y="255.6">6,3</text>
<text x="140.2" y="262.1">10</text>
<text x="163.9" y="261.5">6,3</text>
<text x="228.8" y="261" transform="rotate(-90 228.8 261)">14</text>
<text x="273.2" y="262.1">65,5</text>
<text x="117.9" y="266.4" transform="rotate(-90 117.9 266.4)">2,2</text>
<text x="129.5" y="267.4">3 места</text>
<text x="225.8" y="268.7" transform="rotate(-90 225.8 268.7)">6,3</text>
<text x="234" y="269.7" transform="rotate(-90 234 269.7)">5 мест</text>
<text x="123.2" y="275.7" transform="rotate(-90 123.2 275.7)">3 места</text>
<text x="157.8" y="272" transform="rotate(-90 157.8 272)">6,3</text>
<text x="206.2" y="315.3">222,35</text>
<text x="221.8" y="315.3">0,025</text>
<text x="216.5" y="325.4">70</text>
<text x="221.8" y="332.3" transform="rotate(-90 221.8 332.3)">7,5</text>
<text x="156" y="343.9" transform="rotate(80 156 343.9)">20</text>
<text x="200.2" y="347.1">R40</text>
<text x="285.2" y="346.7" transform="rotate(-81 285.2 346.7)">17</text>
<text x="121.7" y="355.2">R60,5</text>
<text x="240.9" y="358">R50</text>
<text x="264.7" y="355.2">R5,5</text>
<text x="147.3" y="365.6" transform="rotate(-30 147.3 365.6)">120</text>
<text x="216.4" y="362.7" transform="rotate(-33 216.4 362.7)">2,</text>
<text x="218.9" y="361.1" transform="rotate(-33 218.9 361.1)">5</text>
<text x="320.8" y="363.2">R95</text>
<text x="190" y="369.7">68</text>
<text x="117.9" y="376.5" transform="rotate(-90 117.9 376.5)">42</text>
<text x="107.9" y="380.4" transform="rotate(-90 107.9 380.4)">165</text>
<text x="235.2" y="380.4" transform="rotate(-90 235.2 380.4)">150</text>
<text x="117.9" y="399.9" transform="rotate(-90 117.9 399.9)">52</text>
<text x="201" y="401.5">25,5</text>
<text x="248.7" y="408.9">R5,5</text>
<text x="186.5" y="427.9">111,17</text>
<text x="252.2" y="427.9">145</text>
<text x="175.8" y="437.9">155,5</text>
<text x="254.3" y="437.9">153</text>
<text x="175.2" y="447.6">163</text>
<text x="256.7" y="447.6">163</text>
<text x="70.3" y="481">2:1</text>
<text x="169.1" y="482.8">2:1</text>
<text x="83" y="492.9">3,2</text>
<text x="167.9" y="495.2">3,2</text>
<text x="298.8" y="509.9">1. H12, h12,</text>
<text x="325" y="509.9">IT12/2;</text>
<text x="37.5" y="513.8" transform="rotate(-90 37.5 513.8)">13</text>
<text x="70.2" y="514" transform="rotate(-90 70.2 514)">1,25</text>
<text x="173.1" y="514.3" transform="rotate(-90 173.1 514.3)">1,25</text>
<text x="205" y="515.2" transform="rotate(-90 205 515.2)">12</text>
<text x="298.8" y="515.2">2. Гравировать ширина 0.4 мм, глубиной 0.6 мм;</text>
<text x="63.2" y="518.9">3,2</text>
<text x="110.3" y="519.6" transform="rotate(-90 110.3 519.6)">0,5</text>
<text x="125.4" y="518.5" transform="rotate(-90 125.4 518.5)">0,5</text>
<text x="163.3" y="519.2">3,2</text>
<text x="298.8" y="520.4">3. Неуказанные фаски 0.5х45</text>
<text x="354.1" y="520.4">и радиусы 0.5 мм.</text>
<text x="148.6" y="532.1" transform="rotate(-90 148.6 532.1)">3,2</text>
<text x="148.4" y="543.4">75</text>
<text x="50.5" y="548.3">42</text>
</g>
<g font-size="4.5">
<text x="369.1" y="553.1">Лит.</text>
<text x="383.9" y="553.1">Масса</text>
<text x="399" y="553.1">Масштаб</text>
<text x="230.5" y="558.1">Изм.</text>
<text x="231.4" y="563.1">Pазраб.</text>
<text x="238" y="558.1">Лист</text>
<text x="251.7" y="558.1">№ докум.</text>
<text x="273.7" y="558.1">Подп.</text>
<text x="286" y="558.1">Дата</text>
<text x="231.4" y="568.1">Пров.</text>
<text x="231.4" y="573.1">Т.контр.</text>
<text x="366" y="573.1">Лист</text>
<text x="379.4" y="573.1">1</text>
<text x="385.3" y="573.1">Листов</text>
<text x="405.4" y="573.1">1</text>
<text x="231.4" y="578.1">Нач.отд.</text>
<text x="231.4" y="583.1">Н.контр.</text>
<text x="231.4" y="588.1">Утв.</text>
</g>
<text font-size="3.5" x="285.6" y="562.7">18.08.16</text>
<g font-size="3.1">
<text x="333.4" y="48.9">+0,002</text>
<text x="333.4" y="51.7">-0,006</text>
<text x="235.5" y="101" transform="rotate(-90 235.5 101)">0,025</text>
<text x="199.6" y="104.4">+0,002</text>
<text x="199.6" y="107.2">-0,011</text>
<text x="167.1" y="215.4">+0,004</text>
<text x="167.1" y="218.2">-0,015</text>
<text x="278.5" y="225.4">+0,004</text>
<text x="278.5" y="228.2">-0,018</text>
</g>
</svg>
